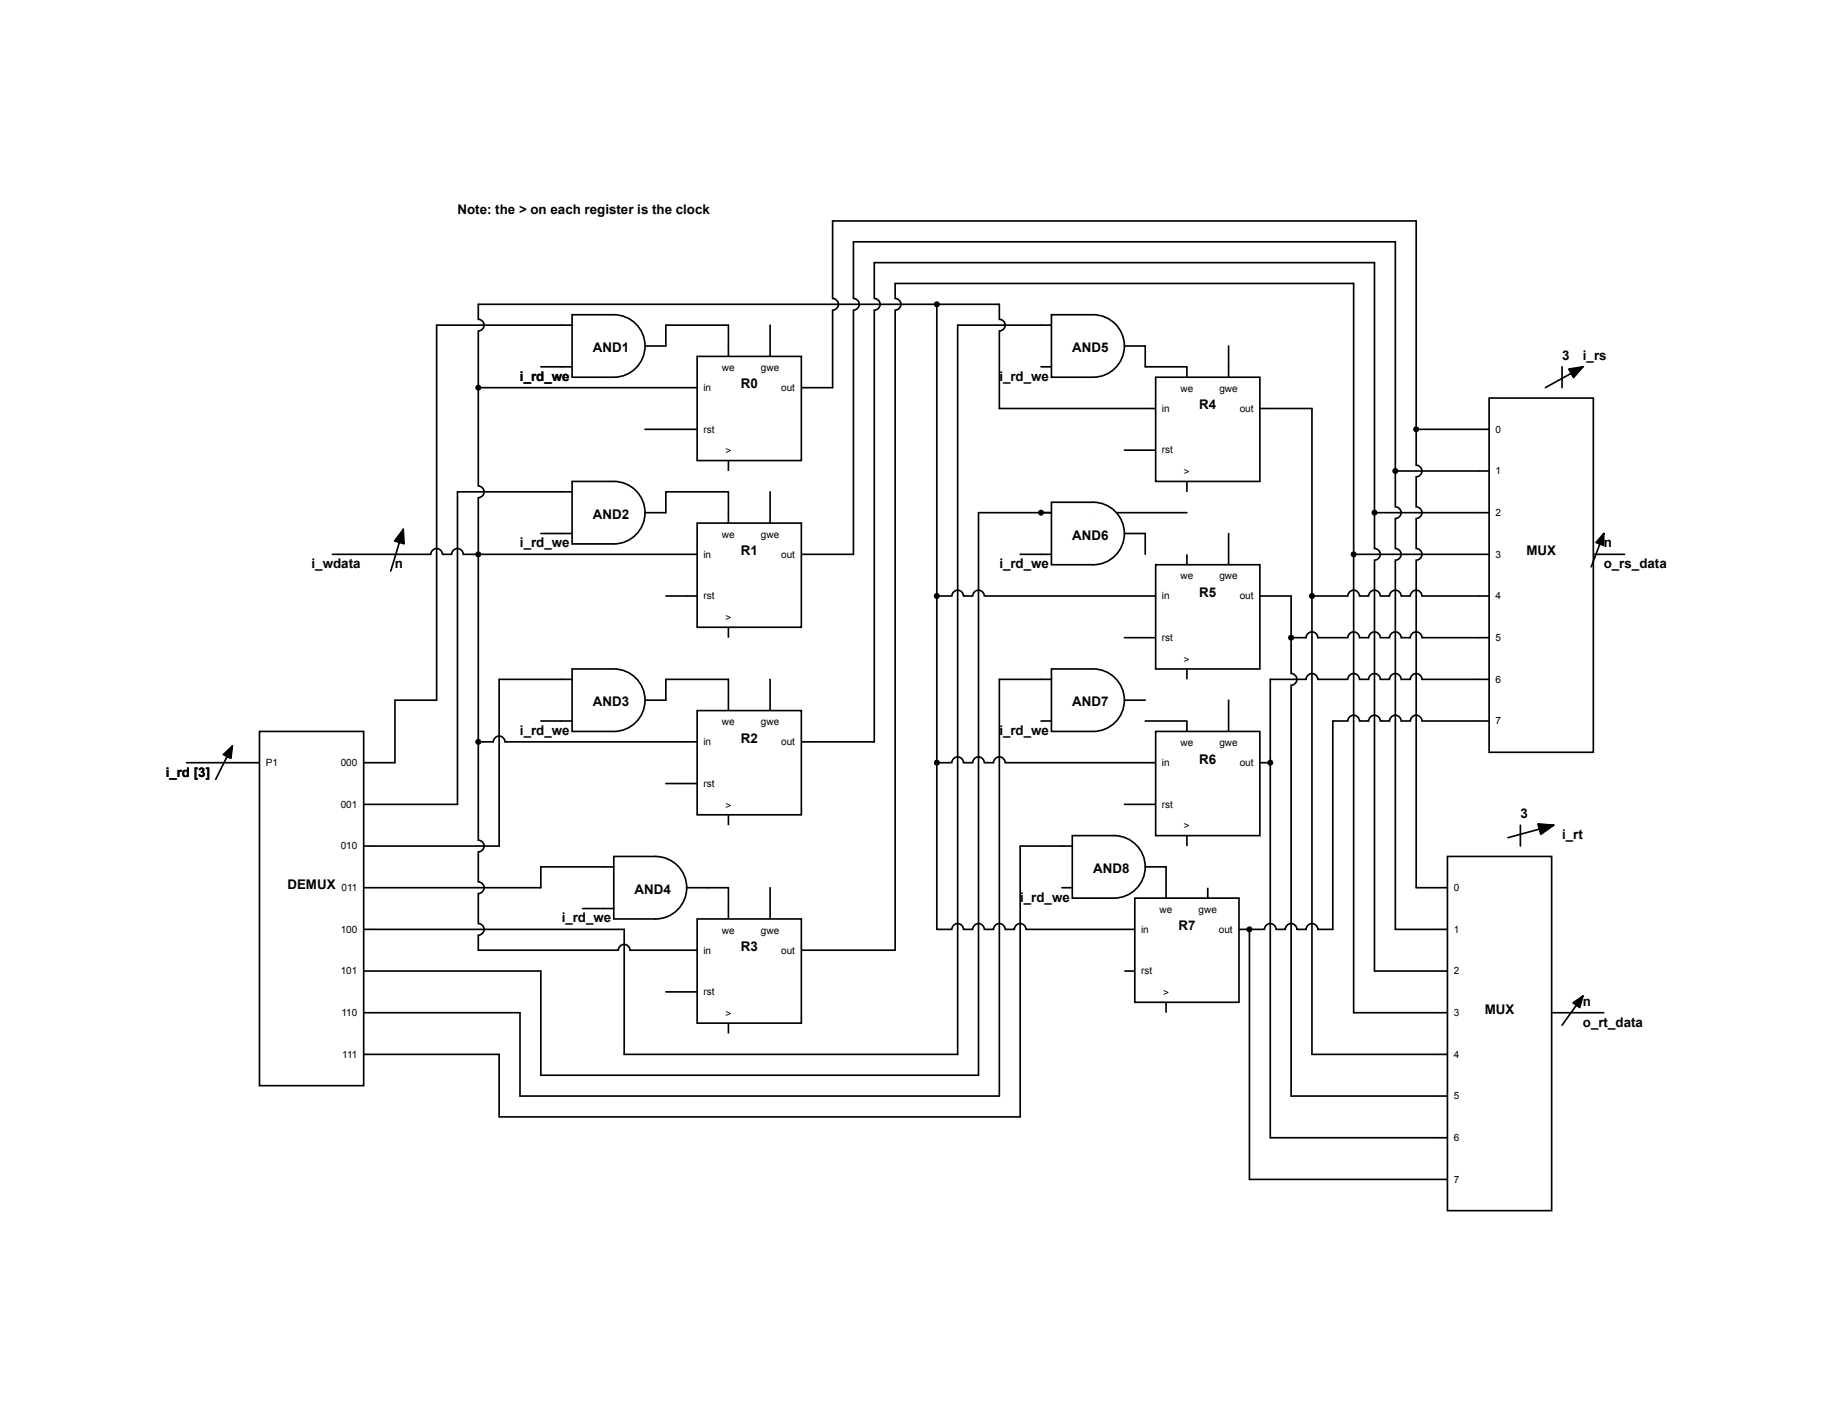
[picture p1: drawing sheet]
<svg xmlns="http://www.w3.org/2000/svg" width="279mm" height="216mm" viewBox="0 0 279 216" stroke-linecap="round" stroke-linejoin="round" font-family="sans-serif">
<path d="M106.3 79.8h15.8v15.8h-15.8zM111 75v4.8M117.4 75v4.8M101.5 90.9h4.8M104.7 84.5h1.6M111 95.6v1.6M122.1 84.5h1.6" fill="none" stroke="#000" stroke-width=".25"/>
<path d="M106.3 54.3h15.8v15.9h-15.8z" fill="#fff"/>
<path d="M104.7 59.1h1.6M106.3 54.3h15.8v15.9h-15.8zM111 49.6v4.7M117.4 49.6v4.7M122.1 59.1h1.6M98.3 65.5h8M111 70.2v1.6M123.7 84.5h6.4" fill="none" stroke="#000" stroke-width=".25"/>
<path d="M106.3 108.3h15.8v15.9h-15.8z" fill="#fff"/>
<path d="M72.9 113.1h2.3a.89 .89 0 0 1 .9-.9 .89 .89 0 0 1 .9 .9h29.3M101.5 119.5h4.8M106.3 108.3h15.8v15.9h-15.8zM111 103.6v4.7M117.4 103.6v4.7M122.1 113.1h11.2M111 124.2v1.6" fill="none" stroke="#000" stroke-width=".25"/>
<path d="M106.3 140.1h15.8v15.9h-15.8z" fill="#fff"/>
<path d="M111 138.5v1.6M117.4 135.4v4.7M72.9 144.9h21.4a.89 .89 0 0 1 .8-.9 .89 .89 0 0 1 .9 .9h10.3M101.5 151.2h4.8M106.3 140.1h15.8v15.9h-15.8zM111 156v1.6M122.1 144.9h14.3" fill="none" stroke="#000" stroke-width=".25"/>
<path d="M173 136.9h15.9v15.9h-15.9z" fill="#fff"/>
<path d="M72.9 59.1h31.8M123.7 59.1h3.2M173 136.9h15.9v15.9h-15.9zM177.7 135.4v1.5M184.1 135.4v1.5M142.8 141.7h2.3a.89 .89 0 0 1 .9-.9 .89 .89 0 0 1 .9 .9h1.4a.89 .89 0 0 1 .9-.9 .89 .89 0 0 1 .8 .9h1.4a.89 .89 0 0 1 .9-.9 .89 .89 0 0 1 .9 .9h1.4a.89 .89 0 0 1 .9-.9 .89 .89 0 0 1 .9 .9h16.6M171.4 148.1h1.6M177.7 152.8v1.6M188.9 141.7h3.8a.89 .89 0 0 1 .9-.9 .89 .89 0 0 1 .9 .9h1.4a.89 .89 0 0 1 .9-.9 .89 .89 0 0 1 .9 .9h1.4a.89 .89 0 0 1 .9-.9 .89 .89 0 0 1 .9 .9h2.3" fill="none" stroke="#000" stroke-width=".25"/>
<path d="M176.2 111.5h15.8v15.9h-15.8z" fill="#fff"/>
<path d="M174.6 116.3h1.6M176.2 111.5h15.8v15.9h-15.8zM180.9 109.9v1.6M187.3 106.8v4.7M192 116.3h1.6M171.4 122.6h4.8M180.9 127.4v1.6" fill="none" stroke="#000" stroke-width=".25"/>
<path d="M176.2 86.1h15.8v15.9h-15.8z" fill="#fff"/>
<g fill="none" stroke="#000" stroke-width=".25">
<path d="M72.9 46.4v2.3a.89 .89 0 0 1 .9 .9 .89 .89 0 0 1-.9 .9v23.6a.89 .89 0 0 1 .9 .9 .89 .89 0 0 1-.9 .9v52.2a.89 .89 0 0 1 .9 .9 .89 .89 0 0 1-.9 .9v4.6a.89 .89 0 0 1 .9 .9 .89 .89 0 0 1-.9 .8v4.6a.89 .89 0 0 1 .9 .9 .89 .89 0 0 1-.9 .9v2.3M142.8 46.4v95.3M152.3 46.4v2.3a.89 .89 0 0 1 .9 .9 .89 .89 0 0 1-.9 .9v11.8h22.3M187.3 52.8v3.1M171.4 68.6h3.2M193.6 62.3h6.4M61.5 80.7l.1 2.2-1.5-.4 1.4-1.8-1.9 6.4M171.4 97.2h4.8M174.6 90.9h1.6M174.6 81.3v3.2M176.2 86.1h15.8v15.9h-15.8zM180.9 84.5v1.6"/>
<path d="M187.3 81.3v4.8M192 90.9h4.8M180.9 102v1.6"/>
</g>
<path d="M61.5 80.7l.1 2.2-1.5-.4 1.4-1.8-1.9 6.4z" fill="#000"/>
<path d="M227 60.7h15.9v54h-15.9z" fill="#fff"/>
<path d="M200 62.3v28.6M225.4 65.5h1.6M225.4 71.8h1.6M225.4 78.2h1.6M227 60.7h15.9v54h-15.9zM225.4 84.5h1.6M225.4 90.9h1.6M225.4 97.2h1.6M242.9 84.5h1.6M225.4 103.6h1.6M225.4 109.9h1.6" fill="none" stroke="#000" stroke-width=".25"/>
<path d="M220.6 130.6h15.9v54h-15.9z" fill="#fff"/>
<g fill="none" stroke="#000" stroke-width=".25">
<path d="M126.9 59.1v-11.8a.89 .89 0 0 0 .9-.9 .89 .89 0 0 0-.9-.9v-11.8h89v37.2a.89 .89 0 0 1 .9 .9 .89 .89 0 0 1-.9 .9v4.6a.89 .89 0 0 1 .9 .9 .89 .89 0 0 1-.9 .9v4.5a.89 .89 0 0 1 .9 .9 .89 .89 0 0 1-.9 .9v50M206.3 43.2h-69.9v2.3a.89 .89 0 0 1 .9 .9 .89 .89 0 0 1-.9 .9v97.6M209.5 78.2h15.9M212.7 71.8h12.7M215.9 65.5h9.5M130.1 84.5v-37.2a.89 .89 0 0 0 .9-.9 .89 .89 0 0 0-.9-.9v-8.6h82.6v40.4a.89 .89 0 0 1 .9 .9 .89 .89 0 0 1-.9 .9v4.5a.89 .89 0 0 1 .9 .9 .89 .89 0 0 1-.9 .9v56.3M196.8 90.9v11.8a.89 .89 0 0 1 .9 .9 .89 .89 0 0 1-.9 .9v62.6M196.8 97.2h2.3a.89 .89 0 0 1 .9-.9 .89 .89 0 0 1 .9 .9h4.5a.89 .89 0 0 1 .9-.9 .89 .89 0 0 1 .9 .9h1.4a.89 .89 0 0 1 .9-.9 .89 .89 0 0 1 .9 .9h1.4a.89 .89 0 0 1 .9-.9 .89 .89 0 0 1 .9 .9h1.4a.89 .89 0 0 1 .9-.9 .89 .89 0 0 1 .9 .9h8.6M200 90.9h5.4a.89 .89 0 0 1 .9-.9 .89 .89 0 0 1 .9 .9h1.4a.89 .89 0 0 1 .9-.9 .89 .89 0 0 1 .9 .9h1.4a.89 .89 0 0 1 .9-.9 .89 .89 0 0 1 .9 .9h1.4a.89 .89 0 0 1 .9-.9 .89 .89 0 0 1 .9 .9h8.6M206.3 84.5h19.1M133.3 113.1v-65.8a.89 .89 0 0 0 .9-.9 .89 .89 0 0 0-.9-.9v-5.5h76.2v43.6a.89 .89 0 0 1 .9 .9 .89 .89 0 0 1-.9 .9v62.7M193.6 103.6h5.5a.89 .89 0 0 1 .9-.9 .89 .89 0 0 1 .9 .9h4.5a.89 .89 0 0 1 .9-.9 .89 .89 0 0 1 .9 .9h1.4a.89 .89 0 0 1 .9-.9 .89 .89 0 0 1 .9 .9h1.4a.89 .89 0 0 1 .9-.9 .89 .89 0 0 1 .9 .9h1.4a.89 .89 0 0 1 .9-.9 .89 .89 0 0 1 .9 .9h8.6"/>
<path d="M225.4 109.9h-8.6a.89 .89 0 0 0-.9-.9 .89 .89 0 0 0-.9 .9h-1.4a.89 .89 0 0 0-.9-.9 .89 .89 0 0 0-.9 .9h-1.4a.89 .89 0 0 0-.9-.9 .89 .89 0 0 0-.9 .9h-1.4a.89 .89 0 0 0-.9-.9 .89 .89 0 0 0-.9 .9h-2.2v31.8M219 135.4h1.6M220.6 130.6h15.9v54h-15.9zM219 141.7h1.6M219 148.1h1.6M219 154.4h1.6M236.5 154.4h1.6M219 160.8h1.6M219 167.1h1.6M219 173.5h1.6M219 179.8h1.6"/>
</g>
<path d="M39.5 111.5h15.9v54h-15.9z" fill="#fff"/>
<g fill="none" stroke="#000" stroke-width=".25">
<path d="M72.9 46.4h79.4M85.6 49.6h-19v57.2h-6.4v9.5h-4.8M101.5 49.6h9.5M158.7 49.6h-12.7v111.2h-50.9v-19.1h-39.7M206.3 43.2v111.2h12.7M238.1 55.9v3.2M241.3 55.9l-1.4 1.7-.8-1.3 2.2-.4-5.7 3.2M69.7 75v47.6h-14.3M149.2 78.2v85.7h-66.8v-15.8h-27M50.7 84.5h15a.89 .89 0 0 1 .9-.9 .89 .89 0 0 1 .8 .9h1.4a.89 .89 0 0 1 .9-.9 .89 .89 0 0 1 .9 .9h34.1M142.8 90.9h2.3a.89 .89 0 0 1 .9-.9 .89 .89 0 0 1 .9 .9h1.4a.89 .89 0 0 1 .9-.9 .89 .89 0 0 1 .8 .9h24.6M200 90.9v69.9h19"/>
<path d="M244.5 81.3l-.1 1.9-1.1-.5 1.2-1.4-2 5.1M244.5 84.5h3.1M28.4 116.3h11.1M35.4 113.7l-.2 1.9-1.2-.6 1.4-1.3-2.5 5.1M39.5 111.5h15.9v54h-15.9zM76.1 103.6v25.4h-20.7M142.8 116.3h2.3a.89 .89 0 0 1 .9-.9 .89 .89 0 0 1 .9 .9h1.4a.89 .89 0 0 1 .9-.9 .89 .89 0 0 1 .8 .9h1.4a.89 .89 0 0 1 .9-.9 .89 .89 0 0 1 .9 .9h21.4M152.3 103.6v63.5h-73v-12.7h-23.9M193.6 103.6v69.9h25.4M55.4 135.4h1.6M111 135.4v3.1M155.5 129v41.3h-79.4v-9.5h-20.7"/>
<path d="M177.7 132.2v3.2M215.9 135.4h3.1M231.7 125.8v3.2M236.8 125.8l-1.9 1.4-.5-1.6 2.4 .2-7 1.9M190.4 141.7v38.1h28.6M209.5 148.1h9.5M212.7 141.7h6.3M238.1 154.4h6.4M241.3 151.9l-.5 1.7-1-.7 1.5-1-3.2 4.4M196.8 167.1h22.2"/>
</g>
<path d="M235.6 59.1l5.7-3.2-1.4 1.7-.8-1.3 2.2-.4zM244.5 81.3l-.1 1.9-1.1-.5 1.2-1.4-2 5.1zM34 115l1.4-1.3-2.5 5.1 2.5-5.1-.2 1.9zM229.8 127.7l7-1.9-1.9 1.4-.5-1.6 2.4 .2zM239.8 152.9l1.5-1-3.2 4.4 3.2-4.4-.5 1.7z" fill="#000"/>
<path d="M176.2 57.5h15.8v15.9h-15.8z" fill="#fff"/>
<path d="M176.2 57.5h15.8v15.9h-15.8zM180.9 55.9v1.6M187.3 55.9v1.6M174.6 62.3h1.6M174.6 68.6h1.6M180.9 73.4v1.6M192 62.3h1.6M152.3 103.6h6.4M174.6 109.9h6.3M155.5 129h6.4" fill="none" stroke="#000" stroke-width=".25"/>
<path d="M163.4 127.4h6.4v9.5h-6.4z" fill="#fff"/>
<path d="M169.8 127.4h-6.4v9.5h6.4" fill="none" stroke="#000" stroke-width=".25"/>
<path d="M169.8 127.4a4.8 4.8 0 0 1 4.8 4.8 4.8 4.8 0 0 1-4.8 4.7z" fill="#fff"/>
<path d="M161.9 129h1.5M161.9 135.4h1.5M169.8 127.4a4.8 4.8 0 0 1 4.8 4.8 4.8 4.8 0 0 1-4.8 4.7M174.6 132.2h3.1" fill="none" stroke="#000" stroke-width=".25"/>
<path d="M160.3 102h6.3v9.5h-6.3z" fill="#fff"/>
<path d="M166.6 102h-6.3v9.5h6.3" fill="none" stroke="#000" stroke-width=".25"/>
<path d="M166.6 102a4.8 4.8 0 0 1 4.8 4.8 4.8 4.8 0 0 1-4.8 4.7z" fill="#fff"/>
<path d="M174.6 52.8v3.1h6.3M149.2 78.2h31.7M158.7 103.6h1.6M158.7 109.9h1.6M166.6 102a4.8 4.8 0 0 1 4.8 4.8 4.8 4.8 0 0 1-4.8 4.7M171.4 106.8h3.2" fill="none" stroke="#000" stroke-width=".25"/>
<path d="M160.3 48h6.3v9.5h-6.3z" fill="#fff"/>
<path d="M166.6 48h-6.3v9.5h6.3" fill="none" stroke="#000" stroke-width=".25"/>
<path d="M166.6 48a4.8 4.8 0 0 1 4.8 4.8 4.8 4.8 0 0 1-4.8 4.7z" fill="#fff"/>
<path d="M158.7 49.6h1.6M158.7 55.9h1.6M166.6 48a4.8 4.8 0 0 1 4.8 4.8 4.8 4.8 0 0 1-4.8 4.7M171.4 52.8h3.2M155.5 84.5h3.2" fill="none" stroke="#000" stroke-width=".25"/>
<path d="M160.3 76.6h6.3v9.5h-6.3z" fill="#fff"/>
<path d="M166.6 76.6h-6.3v9.5h6.3" fill="none" stroke="#000" stroke-width=".25"/>
<path d="M166.6 76.6a4.8 4.8 0 0 1 4.8 4.7 4.8 4.8 0 0 1-4.8 4.8z" fill="#fff"/>
<path d="M158.7 78.2h1.6M166.6 76.6a4.8 4.8 0 0 1 4.8 4.7 4.8 4.8 0 0 1-4.8 4.8M158.7 84.5h1.6M171.4 81.3h3.2M57 135.4h25.4M82.4 132.2h9.6M88.8 138.5h3.2M107.9 135.4h3.1" fill="none" stroke="#000" stroke-width=".25"/>
<path d="M93.6 130.6h6.3v9.5h-6.3z" fill="#fff"/>
<path d="M99.9 130.6h-6.3v9.5h6.3" fill="none" stroke="#000" stroke-width=".25"/>
<path d="M99.9 130.6a4.8 4.8 0 0 1 4.8 4.8 4.8 4.8 0 0 1-4.8 4.7z" fill="#fff"/>
<path d="M76.1 103.6h9.5M82.4 109.9h3.2M111 103.6h-9.5v3.2M92 132.2h1.6M92 138.5h1.6M99.9 130.6a4.8 4.8 0 0 1 4.8 4.8 4.8 4.8 0 0 1-4.8 4.7M104.7 135.4h3.2" fill="none" stroke="#000" stroke-width=".25"/>
<path d="M87.2 102h6.4v9.5h-6.4z" fill="#fff"/>
<path d="M93.6 102h-6.4v9.5h6.4" fill="none" stroke="#000" stroke-width=".25"/>
<path d="M93.6 102a4.8 4.8 0 0 1 4.7 4.8 4.8 4.8 0 0 1-4.7 4.7z" fill="#fff"/>
<path d="M69.7 75h15.9M111 75h-9.5v3.2M82.4 81.3h3.2M85.6 103.6h1.6M85.6 109.9h1.6M93.6 102a4.8 4.8 0 0 1 4.7 4.8 4.8 4.8 0 0 1-4.7 4.7M98.3 106.8h3.2" fill="none" stroke="#000" stroke-width=".25"/>
<path d="M87.2 73.4h6.4v9.5h-6.4z" fill="#fff"/>
<path d="M93.6 73.4h-6.4v9.5h6.4" fill="none" stroke="#000" stroke-width=".25"/>
<path d="M93.6 73.4a4.8 4.8 0 0 1 4.7 4.8 4.8 4.8 0 0 1-4.7 4.7z" fill="#fff"/>
<path d="M82.4 55.9h3.2M101.5 49.6v3.2M85.6 75h1.6M93.6 73.4a4.8 4.8 0 0 1 4.7 4.8 4.8 4.8 0 0 1-4.7 4.7M98.3 78.2h3.2M85.6 81.3h1.6" fill="none" stroke="#000" stroke-width=".25"/>
<path d="M87.2 48h6.4v9.5h-6.4z" fill="#fff"/>
<path d="M93.6 48h-6.4v9.5h6.4" fill="none" stroke="#000" stroke-width=".25"/>
<path d="M93.6 48a4.8 4.8 0 0 1 4.7 4.8 4.8 4.8 0 0 1-4.7 4.7z" fill="#fff"/>
<path d="M85.6 49.6h1.6M85.6 55.9h1.6M93.6 48a4.8 4.8 0 0 1 4.7 4.8 4.8 4.8 0 0 1-4.7 4.7M98.3 52.8h3.2M82.4 132.2v3.2" fill="none" stroke="#000" stroke-width=".25"/>
<g fill="#000">
<circle cx="72.9" cy="59.1" r=".38"/>
<circle cx="142.8" cy="46.4" r=".38"/>
<circle cx="158.7" cy="78.2" r=".38"/>
<circle cx="209.5" cy="78.2" r=".38"/>
<circle cx="212.7" cy="71.8" r=".38"/>
<circle cx="215.9" cy="65.5" r=".38"/>
<circle cx="72.9" cy="84.5" r=".38"/>
<circle cx="142.8" cy="90.9" r=".38"/>
<circle cx="196.8" cy="97.2" r=".38"/>
<circle cx="200" cy="90.9" r=".38"/>
<circle cx="206.3" cy="84.5" r=".38"/>
<circle cx="72.9" cy="113.1" r=".38"/>
<circle cx="142.8" cy="116.3" r=".38"/>
<circle cx="193.6" cy="116.3" r=".38"/>
<circle cx="190.4" cy="141.7" r=".38"/>
</g>
<g fill="none" stroke="#000" stroke-width=".15">
<circle cx="72.9" cy="59.1" r=".38"/>
<circle cx="142.8" cy="46.4" r=".38"/>
<circle cx="158.7" cy="78.2" r=".38"/>
<circle cx="209.5" cy="78.2" r=".38"/>
<circle cx="212.7" cy="71.8" r=".38"/>
<circle cx="215.9" cy="65.5" r=".38"/>
<circle cx="72.9" cy="84.5" r=".38"/>
<circle cx="142.8" cy="90.9" r=".38"/>
<circle cx="196.8" cy="97.2" r=".38"/>
<circle cx="200" cy="90.9" r=".38"/>
<circle cx="206.3" cy="84.5" r=".38"/>
<circle cx="72.9" cy="113.1" r=".38"/>
<circle cx="142.8" cy="116.3" r=".38"/>
<circle cx="193.6" cy="116.3" r=".38"/>
<circle cx="190.4" cy="141.7" r=".38"/>
</g>
<g font-size="2">
<text x="69.7" y="32.6">Note: the &gt; on each register is the clock</text>
<text x="90.4" y="53.7">AND1</text>
<text x="163.4" y="53.7">AND5</text>
<text x="79.3" y="58.1">i_rd_we</text>
<text x="112.9" y="59.2">R0</text>
<text x="152.3" y="58.1">i_rd_we</text>
<text x="238.1" y="54.9">3</text>
<text x="241.3" y="54.9">i_rs</text>
<text x="182.8" y="62.4">R4</text>
<text x="79.3" y="83.5">i_rd_we</text>
<text x="90.4" y="79.1">AND2</text>
<text x="163.4" y="82.3">AND6</text>
<text x="244.5" y="83.5">n</text>
<text x="47.5" y="86.6">i_wdata</text>
<text x="60.2" y="86.6">n</text>
<text x="112.9" y="84.6">R1</text>
<text x="152.3" y="86.6">i_rd_we</text>
<text x="232.7" y="84.6">MUX</text>
<text x="244.5" y="86.6">o_rs_data</text>
<text x="182.8" y="91">R5</text>
<text x="90.4" y="107.7">AND3</text>
<text x="163.4" y="107.7">AND7</text>
<text x="79.3" y="112.1">i_rd_we</text>
<text x="112.9" y="113.2">R2</text>
<text x="152.3" y="112.1">i_rd_we</text>
<text x="25.3" y="118.4">i_rd [3]</text>
<text x="182.8" y="116.4">R6</text>
<text x="231.7" y="124.8">3</text>
<text x="238.1" y="127.9">i_rt</text>
<text x="43.8" y="135.5">DEMUX</text>
<text x="96.7" y="136.3">AND4</text>
<text x="155.5" y="137.5">i_rd_we</text>
<text x="166.6" y="133.1">AND8</text>
<text x="85.6" y="140.6">i_rd_we</text>
<text x="179.6" y="141.8">R7</text>
<text x="112.9" y="145">R3</text>
<text x="226.3" y="154.5">MUX</text>
<text x="241.3" y="153.4">n</text>
<text x="241.3" y="156.5">o_rt_data</text>
</g>
<g font-size="1.5">
<text x="107.2" y="59.6">in</text>
<text x="110.1" y="56.6">we</text>
<text x="116" y="56.6">gwe</text>
<text x="119.1" y="59.6">out</text>
<text x="179.9" y="59.7">we</text>
<text x="185.9" y="59.7">gwe</text>
<text x="107.2" y="66">rst</text>
<text x="177.1" y="62.8">in</text>
<text x="189" y="62.8">out</text>
<text x="227.9" y="66">0</text>
<text x="110.6" y="69.3">&gt;</text>
<text x="177.1" y="69.1">rst</text>
<text x="180.5" y="72.4">&gt;</text>
<text x="227.9" y="72.3">1</text>
<text x="110.1" y="82">we</text>
<text x="116" y="82">gwe</text>
<text x="227.9" y="78.7">2</text>
<text x="107.2" y="85">in</text>
<text x="119.1" y="85">out</text>
<text x="179.9" y="88.3">we</text>
<text x="185.9" y="88.3">gwe</text>
<text x="227.9" y="85">3</text>
<text x="107.2" y="91.4">rst</text>
<text x="110.6" y="94.7">&gt;</text>
<text x="177.1" y="91.4">in</text>
<text x="189" y="91.4">out</text>
<text x="227.9" y="91.4">4</text>
<text x="177.1" y="97.7">rst</text>
<text x="180.5" y="101">&gt;</text>
<text x="227.9" y="97.7">5</text>
<text x="227.9" y="104.1">6</text>
<text x="107.2" y="113.6">in</text>
<text x="110.1" y="110.6">we</text>
<text x="116" y="110.6">gwe</text>
<text x="119.1" y="113.6">out</text>
<text x="179.9" y="113.7">we</text>
<text x="185.9" y="113.7">gwe</text>
<text x="227.9" y="110.4">7</text>
<text x="40.5" y="116.8">P1</text>
<text x="51.9" y="116.8">000</text>
<text x="107.2" y="120">rst</text>
<text x="177.1" y="116.8">in</text>
<text x="189" y="116.8">out</text>
<text x="51.9" y="123.2">001</text>
<text x="110.6" y="123.3">&gt;</text>
<text x="177.1" y="123.2">rst</text>
<text x="51.9" y="129.5">010</text>
<text x="180.5" y="126.5">&gt;</text>
<text x="52" y="135.9">011</text>
<text x="221.6" y="135.9">0</text>
<text x="51.9" y="142.2">100</text>
<text x="110.1" y="142.3">we</text>
<text x="116" y="142.3">gwe</text>
<text x="173.9" y="142.2">in</text>
<text x="176.8" y="139.2">we</text>
<text x="182.7" y="139.2">gwe</text>
<text x="185.8" y="142.2">out</text>
<text x="221.6" y="142.2">1</text>
<text x="51.9" y="148.6">101</text>
<text x="107.2" y="145.4">in</text>
<text x="119.1" y="145.4">out</text>
<text x="173.9" y="148.6">rst</text>
<text x="221.6" y="148.6">2</text>
<text x="52" y="154.9">110</text>
<text x="107.2" y="151.7">rst</text>
<text x="110.6" y="155">&gt;</text>
<text x="177.3" y="151.9">&gt;</text>
<text x="221.6" y="154.9">3</text>
<text x="52.2" y="161.3">111</text>
<text x="221.6" y="161.3">4</text>
<text x="221.6" y="167.6">5</text>
<text x="221.6" y="174">6</text>
<text x="221.6" y="180.3">7</text>
</g>
</svg>
